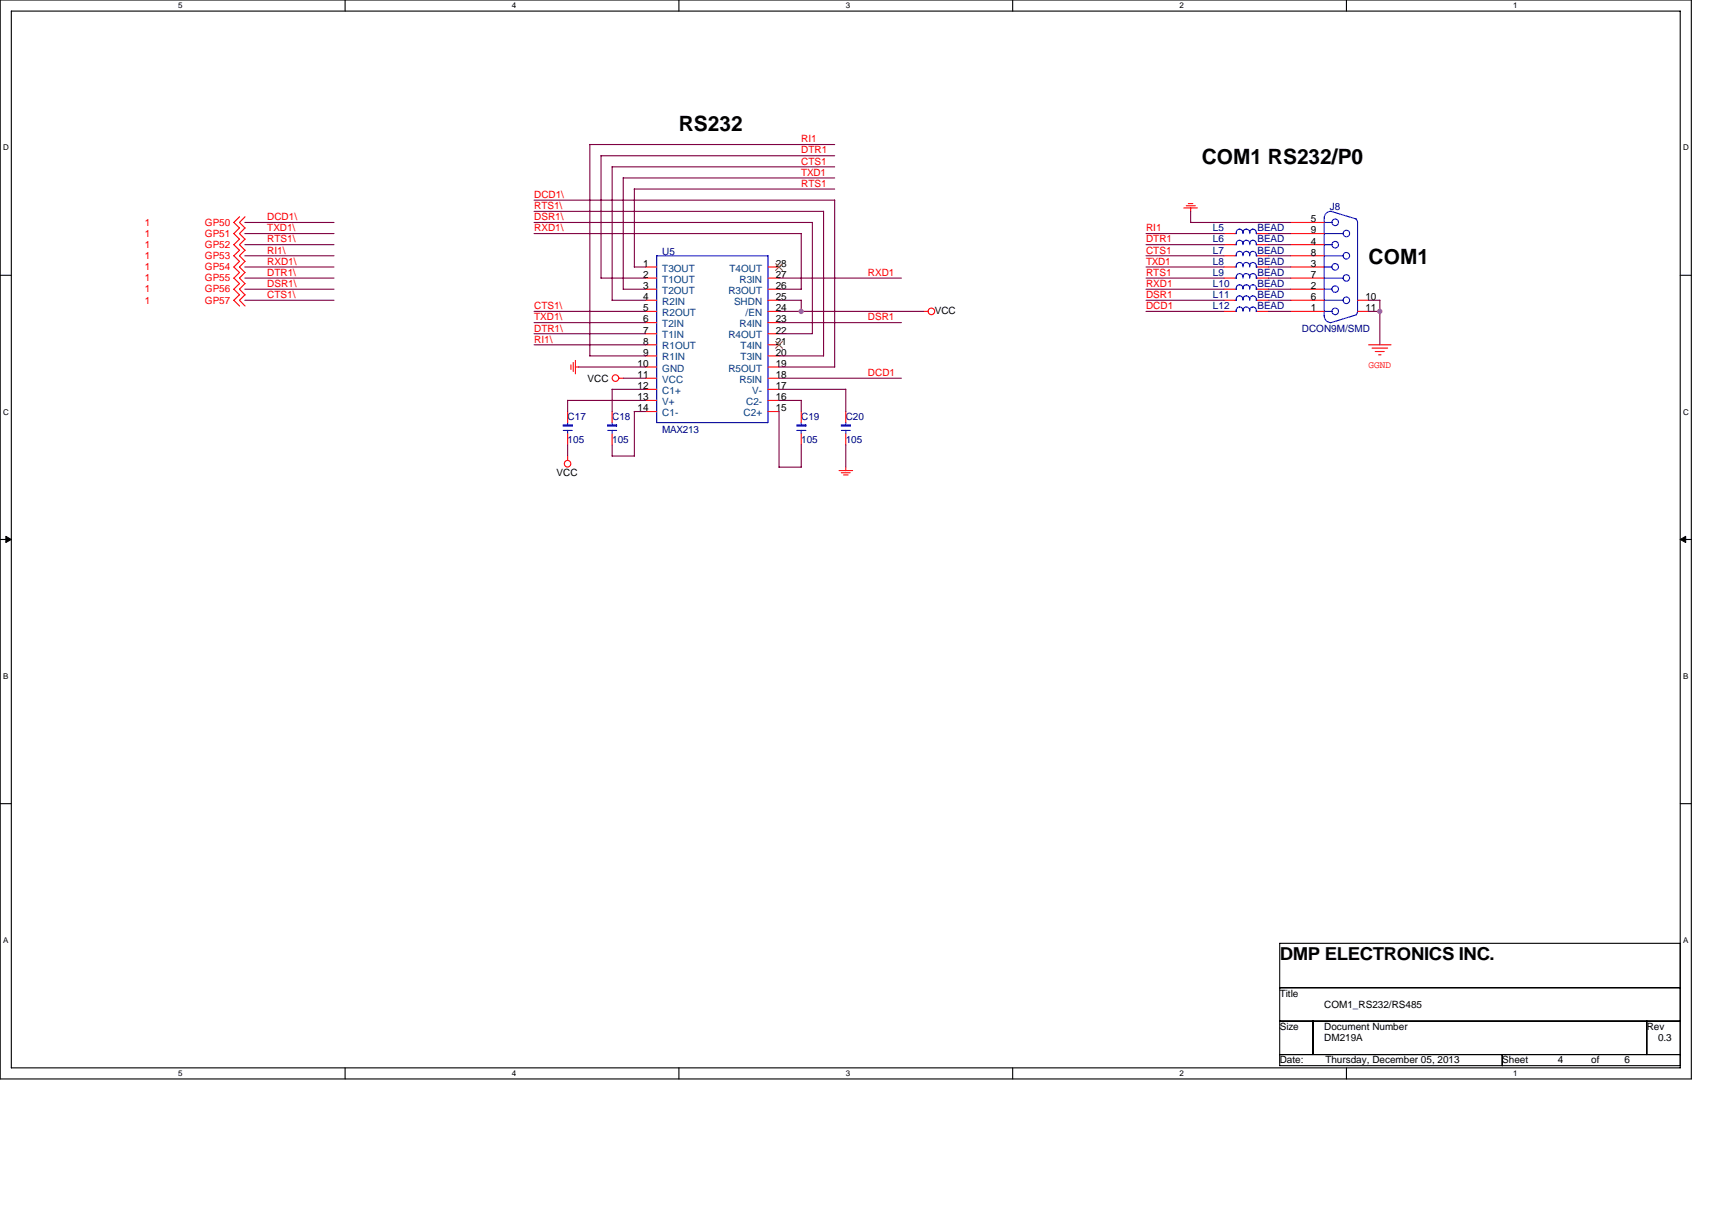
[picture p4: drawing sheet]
<svg xmlns="http://www.w3.org/2000/svg" width="297mm" height="210mm" viewBox="0 0 297 210" stroke-linecap="round" stroke-linejoin="round" font-family="sans-serif">
<path d="M0 0h293.5v187.2h-293.5zM2 1.9h289.5v183.4h-289.5z" fill="none" stroke="#000" stroke-width=".19"/>
<g fill="#fff">
<path d="M30.9 .2h.8v1.6h-.8z"/>
<path d="M30.9 185.5h.8v1.6h-.8z"/>
</g>
<path d="M59.9 0v1.9M59.9 185.3v1.9" fill="none" stroke="#000" stroke-width=".19"/>
<g fill="#fff">
<path d="M88.8 .2h.8v1.6h-.8z"/>
<path d="M88.8 185.5h.8v1.6h-.8z"/>
</g>
<path d="M117.8 0v1.9M117.8 185.3v1.9" fill="none" stroke="#000" stroke-width=".19"/>
<g fill="#fff">
<path d="M146.7 .2h.8v1.6h-.8z"/>
<path d="M146.7 185.5h.8v1.6h-.8z"/>
</g>
<path d="M175.7 0v1.9M175.7 185.3v1.9" fill="none" stroke="#000" stroke-width=".19"/>
<g fill="#fff">
<path d="M204.7 .2h.7v1.6h-.7z"/>
<path d="M204.7 185.5h.7v1.6h-.7z"/>
</g>
<path d="M233.6 0v1.9M233.6 185.3v1.9" fill="none" stroke="#000" stroke-width=".19"/>
<g fill="#fff">
<path d="M262.6 .2h.7v1.6h-.7z"/>
<path d="M262.6 185.5h.7v1.6h-.7z"/>
<path d="M.5 24.8h1v1.6h-1z"/>
<path d="M292 24.8h1v1.6h-1z"/>
<path d="M.5 70.7h1v1.5h-1z"/>
<path d="M292 70.7h1v1.5h-1z"/>
</g>
<path d="M0 47.8h2M291.5 47.8h2" fill="none" stroke="#000" stroke-width=".19"/>
<g fill="#fff">
<path d="M.5 116.5h.9v1.6h-.9z"/>
<path d="M292 116.5h.9v1.6h-.9z"/>
</g>
<path d="M0 93.6h2M291.5 93.6h2" fill="none" stroke="#000" stroke-width=".19"/>
<path d="M1 93.1l1 .5-1 .5zM291.5 93.6l1-.5v1z" fill="#000" stroke="#000" stroke-width=".17"/>
<g fill="#fff">
<path d="M.5 162.4h.9v1.5h-.9z"/>
<path d="M292 162.4h.9v1.5h-.9z"/>
</g>
<path d="M0 139.5h2M291.5 139.5h2M222 163.7h69.5v21.2h-69.5zM222 171.4h69.5M222 177.2h69.5M227.8 177.2v5.8M285.7 177.2v5.8M222 183h69.5M260.6 183v1.9" fill="none" stroke="#000" stroke-width=".19"/>
<g fill="none" stroke="#f00" stroke-width=".19">
<path d="M41.6 37.6l-1 1 1 1M41.6 39.5l-1 1 1 1M42.5 37.6l-1 1 1 1M42.5 39.5l-1 1 1 1M205.4 36.1h2.3M205.8 35.7h1.6M206.2 35.3h.8M206.6 36.1v.6M224 38.6h5.8M41.6 41.5l-1 1 1 1M41.6 43.4l-1 1 1 1M41.6 45.3l-1 1 1 1"/>
<path d="M41.6 47.3l-1 1 1 .9M41.6 49.2l-1 1 1 1M41.6 51.1l-1 1 1 1M42.5 41.5l-1 1 1 1M42.5 43.4l-1 1 1 1M42.5 45.3l-1 1 1 1M42.5 47.3l-1 1 1 .9M42.5 49.2l-1 1 1 1M42.5 51.1l-1 1 1 1M112 59.8h1.9M112 54h1.9M112 52.1h1.9"/>
<path d="M112 46.3h1.9M112 48.3h1.9M112 50.2h1.9M112 56h1.9M112 57.9h1.9M133.2 59.8h2M133.2 54h2M133.2 52.1h2M133.2 46.3h2M133.2 48.3h2M133.2 50.2h2M133.2 56h2"/>
<path d="M133.2 57.9h2M160.2 54h.8M212.4 54h1.9M212.4 44.4h1.9M212.4 52.1h1.9M212.4 46.3h1.9M212.4 48.3h1.9M212.4 50.2h1.9M212.4 42.5h1.9M212.4 40.5h1.9M218.2 54h1.9M218.2 44.4h1.9"/>
<path d="M218.2 52.1h1.9M218.2 46.3h1.9M218.2 48.3h1.9M218.2 50.2h1.9M218.2 42.5h1.9M218.2 40.5h1.9M224 54h5.8M224 44.4h5.8M224 52.1h5.8M224 46.3h5.8M224 48.3h5.8M224 50.2h5.8"/>
<path d="M224 42.5h5.8M224 40.5h5.8M235.5 54h2M235.5 52.1h2M237.5 59.8h3.9M98.5 71.4v1.9M98.5 75.3v1.9M98.5 79.1v.8M99.1 63.3v.8M99.5 62.9v1.6M99.8 63.7h.6M99.8 62.5v2.4"/>
<path d="M106.2 71.4v1.9M106.2 75.3v1.9M107.4 65.6h.8M112 65.6h1.9M112 63.7h1.9M112 61.8h1.9M112 67.6h1.9M112 69.5h1.9M112 71.4h1.9M133.2 65.6h2M133.2 63.7h2M133.2 61.8h2"/>
<path d="M133.2 67.6h2M133.2 69.5h2M133.2 71.4h2M139 71.4v1.9M139 75.3v1.9M146.7 71.4v1.9M146.7 75.3v1.9M238.1 60.4h2.7M238.6 61h1.6M239.2 61.6h.4M145.6 81.7h2.3M146 82h1.5"/>
<path d="M146.4 82.4h.7M146.7 81.1v.6"/>
<circle cx="161.6" cy="54" r=".57"/>
<circle cx="106.8" cy="65.6" r=".57"/>
<circle cx="98.5" cy="80.5" r=".57"/>
</g>
<g fill="none" stroke="#00f" stroke-width=".19">
<path d="M229.8 38.6h1.3M230.9 36.7a1.13 1.13 0 0 0-1.1 1.1v17M230.9 36.7l4.4 1.3M235.3 38l.2 .6v15.4M113.9 44.4h19.3v28.9h-19.3zM214.3 44.4h.2M214.3 52.1h.2M214.3 40.5h.2M214.3 46.3h.2M214.5 44.2a.58 .58 0 0 1 .6-.6 .58 .58 0 0 1 .6 .6M214.5 50a.58 .58 0 0 1 .6-.6 .58 .58 0 0 1 .6 .6M214.5 44.2v.2"/>
<path d="M214.5 50v.2h-.2M215.7 44.2a.58 .58 0 0 1 .5-.6 .58 .58 0 0 1 .6 .6 .57 .57 0 0 1 .6-.6 .57 .57 0 0 1 .6 .6M215.7 51.9a.6 .6 0 0 0-.7-.5 .6 .6 0 0 0-.5 .7M215.7 51.9a.58 .58 0 0 1 .5-.6 .58 .58 0 0 1 .6 .6M215.7 42.2a.6 .6 0 0 0-.7-.5 .6 .6 0 0 0-.5 .8h-.2M215.7 42.2a.58 .58 0 0 1 .5-.5 .58 .58 0 0 1 .6 .5M215.7 50a.58 .58 0 0 1 .5-.6 .58 .58 0 0 1 .6 .6 .57 .57 0 0 1 .6-.6 .57 .57 0 0 1 .6 .6M215.7 48a.6 .6 0 0 0-.8-.5 .6 .6 0 0 0-.4 .8h-.2M215.7 48a.58 .58 0 0 1 .5-.5 .58 .58 0 0 1 .6 .5M215.7 46.1a.6 .6 0 0 0-.8-.5 .6 .6 0 0 0-.4 .8M215.7 46.1a.58 .58 0 0 1 .5-.6 .58 .58 0 0 1 .6 .6M215.7 53.8a.6 .6 0 0 0-.7-.5 .6 .6 0 0 0-.5 .8l-.2-.1"/>
<path d="M215.7 53.8a.58 .58 0 0 1 .5-.5 .58 .58 0 0 1 .6 .5M215.7 40.3a.6 .6 0 0 0-.7-.5 .6 .6 0 0 0-.5 .8M215.7 40.3a.58 .58 0 0 1 .5-.5 .58 .58 0 0 1 .6 .5M215.7 40.3v.2M215.7 42.2v.3M215.7 44.2v.2M215.7 46.1v.2M215.7 48v.3M215.7 50v.2M215.7 51.9v.2M215.7 53.8v.2M216.8 51.9a.59 .59 0 0 1 .7-.5 .59 .59 0 0 1 .5 .7"/>
<path d="M216.8 42.2a.59 .59 0 0 1 .7-.5 .59 .59 0 0 1 .5 .8h.2M216.8 48a.59 .59 0 0 1 .7-.5 .59 .59 0 0 1 .5 .8h.2M216.8 46.1a.59 .59 0 0 1 .7-.5 .59 .59 0 0 1 .5 .8M216.8 53.8a.59 .59 0 0 1 .7-.5 .59 .59 0 0 1 .5 .8l.2-.1M216.8 40.3a.59 .59 0 0 1 .7-.5 .59 .59 0 0 1 .5 .8M216.8 40.3v.3M216.8 42.3v.2M216.8 44.2v.2M216.8 46.1v.3M216.8 48.1v.2M216.8 50v.2M216.8 51.9v.2"/>
<path d="M216.8 53.8v.3M217.9 44.4h.3M217.9 52.1h.3M217.9 40.5h.3M217.9 46.3h.3M218 44.2v.2M218 50v.2h.2M229.7 44.4h3.3M229.7 52.1h3.3M229.7 40.5h3.3M229.7 48.3h3.3M229.8 42.5h1.3"/>
<path d="M229.8 46.3h1.3M229.8 50.2h1.3M229.8 54h1.3M235.3 54.6l-4.4 1.4a1.15 1.15 0 0 1-1.1-1.2M235.5 54l-.2 .6M97.7 74.7h1.6M98.5 73.3v.4M98.5 74.7v.6M105.4 74.7h1.6M106.2 73.3v.4M106.2 74.7v.6M138.3 74.7h1.5"/>
<path d="M139 73.3v.4M139 74.7v.6M146 74.7h1.5M146.7 73.3v.4M146.7 74.7v.6"/>
<circle cx="231.7" cy="38.6" r=".57"/>
<circle cx="231.7" cy="54" r=".57"/>
<circle cx="231.7" cy="42.5" r=".57"/>
<circle cx="231.7" cy="46.3" r=".57"/>
<circle cx="231.7" cy="50.2" r=".57"/>
<circle cx="233.6" cy="44.4" r=".57"/>
<circle cx="233.6" cy="48.2" r=".57"/>
<circle cx="233.6" cy="52.1" r=".57"/>
<circle cx="233.6" cy="40.5" r=".57"/>
</g>
<path d="M134.6 59.3l1.2 1.1M134.6 45.8l1.2 1.1M135.7 59.3l-1.1 1.1M135.7 45.8l-1.1 1.1" fill="none" stroke="#804000" stroke-width=".17"/>
<g fill="#00f" stroke="#00f" stroke-width=".19">
<path d="M105.4 73.7v.2h1.6v-.2z" fill-rule="evenodd"/>
<path d="M138.3 73.7v.2h1.5v-.2z" fill-rule="evenodd"/>
<path d="M97.7 73.7v.2h1.5v-.2z" fill-rule="evenodd"/>
<path d="M146 73.7v.2h1.5v-.2z" fill-rule="evenodd"/>
</g>
<g fill="none" stroke="#800040" stroke-width=".19">
<path d="M42.5 38.6h15.5M92.7 38.6h48.2v19.3h-5.8M92.7 34.7h52.1M92.7 36.7h50.2M106.2 29h38.6M106.2 28.9v23.2M108.1 30.9h36.7M108.1 30.9v19.3h3.9M142.9 36.7v25.1h-7.8M144.8 32.8h-34.7l-.1 13.5h2M144.8 27h-40.5v21.3h7.7M144.8 25.1h-42.5v36.7h9.7"/>
<path d="M144.8 34.7v29h-9.7M206.6 38.6h17.4M206.6 36.7v1.9M42.5 50.2h15.5M42.5 42.5h15.5M42.5 52.1h15.5M42.5 44.4h15.5M42.5 46.3h15.5M42.5 48.3h15.5M42.5 40.5h15.5M92.7 40.5h46.3v9.7h-3.9M92.7 54h19.3"/>
<path d="M92.7 56h19.3M92.7 59.8h19.3M92.7 57.9h19.3M106.2 52.1h5.8M135.1 52.1h3.9v1.9M135.1 48.3h21.3M135.1 54h25.1M135.1 56h21.3M198.8 50.2h13.6M198.8 42.5h13.6M198.8 52.1h13.6M198.8 44.4h13.6"/>
<path d="M198.8 46.3h13.6M198.8 48.3h13.6M198.8 40.5h13.6M198.8 54h13.6M220.1 50.2h3.9M220.1 42.5h3.9M220.1 52.1h3.9M220.1 44.4h3.9M220.1 46.3h3.9M220.1 48.3h3.9M220.1 40.5h3.9M220.1 54h3.9"/>
<path d="M237.4 52.1h2v7.7M237.4 54h2M98.5 69.5h13.5M98.5 69.5v1.9M98.5 77.2v1.9M100.4 63.7h11.6M106.2 67.6h5.8M106.2 67.5v3.9M106.2 77.2v1.9M108.1 65.6h3.9M112 71.4h-2l.1 7.7h-3.9M135.1 65.6h21.3"/>
<path d="M135.1 67.6h11.6M135.1 69.5h3.9v1.9M135.2 71.4l-.1 9.7h3.9v-3.9M146.7 67.5v3.9M146.7 77.2v3.9"/>
</g>
<g fill="#f0f" stroke="#f0f" stroke-width=".19">
<circle cx="239.4" cy="54" r=".38"/>
<circle cx="139" cy="54" r=".38"/>
</g>
<g font-size="3.7">
<text x="117.8" y="22.7">RS232</text>
<text x="208.5" y="28.5">COM1 RS232/P0</text>
<text x="237.5" y="45.8">COM1</text>
</g>
<text font-size="3.1" x="222" y="166.6">DMP ELECTRONICS INC.</text>
<g font-size="1.7" fill="#f00">
<text x="139" y="24.7">RI1</text>
<text x="139" y="28.6">CTS1</text>
<text x="139" y="26.6">DTR1</text>
<text x="92.7" y="34.4">DCD1\</text>
<text x="139" y="30.5">TXD1</text>
<text x="139" y="32.4">RTS1</text>
<text x="25.1" y="39.2">1</text>
<text x="25.1" y="41.1">1</text>
<text x="35.6" y="39.2">GP50</text>
<text x="35.6" y="41.1">GP51</text>
<text x="46.4" y="40.2">TXD1\</text>
<text x="46.4" y="38.2">DCD1\</text>
<text x="92.7" y="38.2">DSR1\</text>
<text x="92.7" y="36.3">RTS1\</text>
<text x="92.7" y="40.2">RXD1\</text>
<text x="198.9" y="40.2">RI1</text>
<text x="25.1" y="43.1">1</text>
<text x="25.1" y="45">1</text>
<text x="25.1" y="46.9">1</text>
<text x="35.6" y="43.1">GP52</text>
<text x="35.6" y="45">GP53</text>
<text x="35.6" y="46.9">GP54</text>
<text x="46.4" y="44">RI1\</text>
<text x="46.4" y="42.1">RTS1\</text>
<text x="46.4" y="45.9">RXD1\</text>
<text x="46.4" y="47.9">DTR1\</text>
<text x="150.6" y="47.9">RXD1</text>
<text x="198.9" y="42.1">DTR1</text>
<text x="198.9" y="45.9">TXD1</text>
<text x="198.9" y="44">CTS1</text>
<text x="198.9" y="47.9">RTS1</text>
<text x="25.1" y="48.8">1</text>
<text x="25.1" y="50.8">1</text>
<text x="25.1" y="52.7">1</text>
<text x="35.6" y="48.8">GP55</text>
<text x="35.6" y="50.8">GP56</text>
<text x="35.6" y="52.7">GP57</text>
<text x="46.4" y="49.8">DSR1\</text>
<text x="46.4" y="51.7">CTS1\</text>
<text x="92.7" y="53.7">CTS1\</text>
<text x="198.9" y="53.7">DCD1</text>
<text x="198.9" y="49.8">RXD1</text>
<text x="198.9" y="51.7">DSR1</text>
<text x="92.7" y="55.6">TXD1\</text>
<text x="92.7" y="59.5">RI1\</text>
<text x="92.7" y="57.5">DTR1\</text>
<text x="150.6" y="55.6">DSR1</text>
<text x="150.6" y="65.2">DCD1</text>
<text x="237.5" y="63.9">GGND</text>
</g>
<g font-size="1.7" fill="#000080">
<text x="210.5" y="40.2">L5</text>
<text x="218.2" y="40.2">BEAD</text>
<text x="230.7" y="36.5">J8</text>
<text x="114.9" y="44.2">U5</text>
<text x="210.5" y="44">L7</text>
<text x="210.5" y="42.1">L6</text>
<text x="210.5" y="47.9">L9</text>
<text x="210.5" y="45.9">L8</text>
<text x="218.2" y="44">BEAD</text>
<text x="218.2" y="42.1">BEAD</text>
<text x="218.2" y="47.9">BEAD</text>
<text x="218.2" y="45.9">BEAD</text>
<text x="210.5" y="51.7">L11</text>
<text x="210.5" y="49.8">L10</text>
<text x="210.5" y="53.7">L12</text>
<text x="218.2" y="51.7">BEAD</text>
<text x="218.2" y="49.8">BEAD</text>
<text x="218.2" y="53.7">BEAD</text>
<text x="225.9" y="57.5">DCON9M/SMD</text>
<text x="98.5" y="73">C17</text>
<text x="98.5" y="76.8">105</text>
<text x="106.2" y="73">C18</text>
<text x="106.2" y="76.8">105</text>
<text x="114.9" y="75.1">MAX213</text>
<text x="139" y="73">C19</text>
<text x="139" y="76.8">105</text>
<text x="146.7" y="73">C20</text>
<text x="146.7" y="76.8">105</text>
</g>
<g font-size="1.7">
<text x="227.4" y="38.6">5</text>
<text x="227.4" y="40.5">9</text>
<text x="111.6" y="46.3">1</text>
<text x="134.6" y="46.3">28</text>
<text x="227.4" y="42.4">4</text>
<text x="227.4" y="44.4">8</text>
<text x="227.4" y="46.3">3</text>
<text x="111.6" y="48.2">2</text>
<text x="111.6" y="50.2">3</text>
<text x="111.6" y="52.1">4</text>
<text x="134.6" y="52.1">25</text>
<text x="134.6" y="50.2">26</text>
<text x="134.6" y="48.2">27</text>
<text x="227.4" y="48.2">7</text>
<text x="227.4" y="50.2">2</text>
<text x="227.4" y="52.1">6</text>
<text x="236.9" y="52.1">10</text>
<text x="111.6" y="54">5</text>
<text x="111.6" y="56">6</text>
<text x="111.6" y="57.9">7</text>
<text x="111.6" y="59.8">8</text>
<text x="134.6" y="59.8">21</text>
<text x="134.6" y="57.9">22</text>
<text x="134.6" y="56">23</text>
<text x="134.6" y="54">24</text>
<text x="162.2" y="54.4">VCC</text>
<text x="227.4" y="54">1</text>
<text x="236.9" y="54">11</text>
<text x="110.6" y="63.7">10</text>
<text x="110.6" y="65.6">11</text>
<text x="111.6" y="61.7">9</text>
<text x="134.6" y="65.6">18</text>
<text x="134.6" y="63.7">19</text>
<text x="134.6" y="61.7">20</text>
<text x="102" y="66.2">VCC</text>
<text x="110.6" y="67.5">12</text>
<text x="110.6" y="69.5">13</text>
<text x="110.6" y="71.4">14</text>
<text x="134.6" y="71.4">15</text>
<text x="134.6" y="69.5">16</text>
<text x="134.6" y="67.5">17</text>
<text x="96.6" y="82.6">VCC</text>
<text x="222" y="173">Title</text>
<text x="222" y="178.8">Size</text>
<text x="229.8" y="174.9">COM1_RS232/RS485</text>
<text x="229.8" y="178.8">Document Number</text>
<text x="285.7" y="178.8">Rev</text>
<text x="222" y="184.6">Date:</text>
<text x="229.8" y="180.7">DM219A</text>
<text x="230" y="184.6">Thursday, December 05, 2013</text>
<text x="260.6" y="184.6">Sheet</text>
<text x="270.3" y="184.6">4</text>
<text x="276.1" y="184.6">of</text>
<text x="281.9" y="184.6">6</text>
<text x="287.7" y="180.7">0.3</text>
</g>
<g font-size="1.7" fill="#004080">
<text x="114.9" y="47.1">T3OUT</text>
<text x="126.6" y="47.1">T4OUT</text>
<text x="114.9" y="49">T1OUT</text>
<text x="114.9" y="51">T2OUT</text>
<text x="114.9" y="52.9">R2IN</text>
<text x="126.4" y="51">R3OUT</text>
<text x="127.4" y="52.9">SHDN</text>
<text x="128.3" y="49">R3IN</text>
<text x="114.9" y="54.8">R2OUT</text>
<text x="114.9" y="56.8">T2IN</text>
<text x="114.9" y="58.7">T1IN</text>
<text x="126.4" y="58.7">R4OUT</text>
<text x="128.3" y="56.8">R4IN</text>
<text x="129.4" y="54.8">/EN</text>
<text x="114.9" y="60.6">R1OUT</text>
<text x="114.9" y="62.5">R1IN</text>
<text x="114.9" y="64.5">GND</text>
<text x="126.4" y="64.5">R5OUT</text>
<text x="128.5" y="62.5">T3IN</text>
<text x="128.5" y="60.6">T4IN</text>
<text x="114.9" y="66.4">VCC</text>
<text x="114.9" y="68.3">C1+</text>
<text x="114.9" y="70.3">V+</text>
<text x="128.3" y="66.4">R5IN</text>
<text x="129.5" y="70.3">C2-</text>
<text x="130.5" y="68.3">V-</text>
<text x="114.9" y="72.2">C1-</text>
<text x="129" y="72.2">C2+</text>
</g>
<g font-size="1.4">
<text x="30.9" y="1.5">5</text>
<text x="88.8" y="1.5">4</text>
<text x="146.7" y="1.5">3</text>
<text x="204.7" y="1.5">2</text>
<text x="262.6" y="1.5">1</text>
<text x=".5" y="26.1">D</text>
<text x="292" y="26.1">D</text>
<text x=".5" y="71.9">C</text>
<text x="292" y="71.9">C</text>
<text x=".5" y="117.8">B</text>
<text x="292" y="117.8">B</text>
<text x=".5" y="163.6">A</text>
<text x="292" y="163.6">A</text>
<text x="30.9" y="186.8">5</text>
<text x="88.8" y="186.8">4</text>
<text x="146.7" y="186.8">3</text>
<text x="204.7" y="186.8">2</text>
<text x="262.6" y="186.8">1</text>
</g>
</svg>
